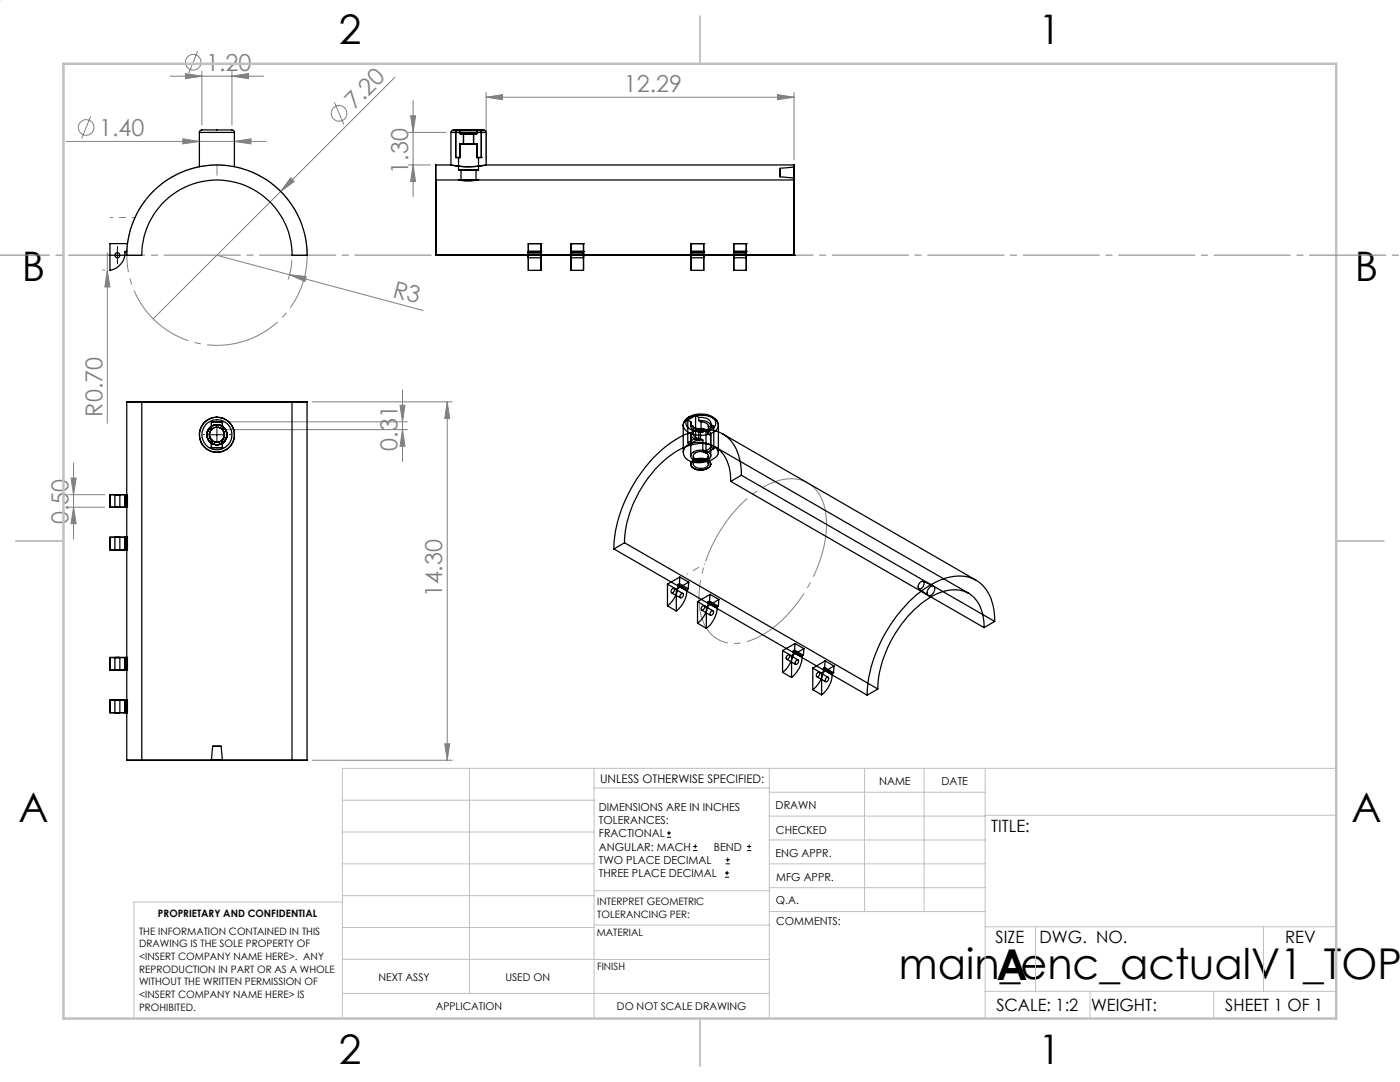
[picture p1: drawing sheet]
<svg xmlns="http://www.w3.org/2000/svg" width="279mm" height="216mm" viewBox="0 0 279 216" stroke-linecap="round" stroke-linejoin="round" font-family="sans-serif">
<g fill="none" stroke="#808080" stroke-width=".2">
<path d="M33.9 15.2h18.7M37 14.7l3.3 .5-3.3 .5zM39.4 10.2l-1.7 4.4M40.3 14.2v10.7M46.3 15.2l3.3-.5v1zM46.3 14.2v10.7M78.8 15.5l-22.8 22.7M97 19.4l3.3-.5v1zM97 18.4v13.5M97 19.4h61.5M155.2 18.9l3.3 .5-3.3 .5zM158.5 18.4v13.5"/>
<path d="M13.2 28.2h39.9M18.1 23.2l-1.8 4.5M36.5 27.7l3.3 .5-3.3 .5zM46.8 28.2l3.3-.5v1zM56 38.2l-25.4 25.4M58 35.5l.7 .7-2.7 2zM66.7 20.4l1.9 4.4M81.5 26.4h7.5M81.5 32.9h4.4M82 23.1h.9l-.5 3.3zM82.4 32.9l.5 3.3h-.9zM82.4 20.1v19.2"/>
<path d="M20.5 53.8l.5 .1M21.4 54l.5 3.3h-1zM21.4 50.4v34.1M43.3 50.9l14.5 3.9M57.8 54.8l3.3 .4-.2 1zM57.8 54.8l26.6 7.1M58.2 51.9l-.1 1.5-.6 2.4M80.3 77.8v14.3M13.7 98.7h7.2M14.2 95.4h1l-.5 3.3zM14.7 92.4v15.2M45.4 84.2h35.9"/>
<path d="M45.4 85.7h35.9M62.3 80.2h27.9M79.8 80.9h1l-.5 3.3zM80.3 85.7l.5 3.3h-1zM89.3 80.2l.4 3.3h-.9zM89.3 80.2v71.5M13.7 101.2h7.2M14.7 101.2l.5 3.3h-1zM62.3 151.7h27.9M88.8 148.4h.9l-.4 3.3z"/>
<circle cx="38.6" cy="12.4" r="1.55"/>
<circle cx="17.2" cy="25.4" r="1.55"/>
<circle cx="67.7" cy="22.6" r="1.57"/>
</g>
<g fill="none" stroke="#000" stroke-width=".2">
<path d="M22.2 50.9h2.5M23.4 49.7v2.5M42.1 86.7h2.5M43.3 85.5v2.5M133.1 167.1h.8M133.1 166.2h.8M133.5 165.8v.9M138.3 169.7h.8M138.3 168.9h.8M138.7 168.5v.8M144.7 175h.8M144.7 174.2h.8"/>
<path d="M144.8 172.4h.9M144.8 171.6h.9M145.1 173.8v.8M145.2 171.1v.9M149.1 169.7h.8M149.1 168.9h.8M149.5 168.5v.8"/>
</g>
<path d="M164.4 100.6a6.8 6.8 0 0 0-9.2-4.7 22.4 22.4 0 0 0-11.5 10 24.5 24.5 0 0 0-4 15.7 7.2 7.2 0 0 0 5.6 6.7 12.3 12.3 0 0 0 9.4-3.4 28.6 28.6 0 0 0 10.2-20.2l-.1-1.9-.4-2.2" fill="none" stroke="#808080" stroke-width=".2" stroke-dasharray="15.2 1.3 1.3 1.3" stroke-dashoffset=".3" stroke-linecap="butt"/>
<path d="M60.5 45.6a18 18 0 0 0-30.1-7.3 18 18 0 0 0 8.1 29.9 18 18 0 0 0 22.3-21.4l-.3-1.2" fill="none" stroke="#808080" stroke-width=".2" stroke-dasharray="15.2 1.3 1.3 1.3" stroke-dashoffset="-1.3" stroke-linecap="butt"/>
<path d="M22.2 50.9h-.5M23.4 49.7v-.5M23.4 52.2v.5M24.7 50.9h.5M40.8 86.7h-.2M43.3 84.2v-.2M43.3 89.2v.3M45.8 86.7h.3" fill="none" stroke="#000" stroke-width=".2" stroke-dasharray="15.2 1.3 1.3 1.3"/>
<g fill="none" stroke="#c0c0c0" stroke-width=".2">
<path d="M68.3 159.7h50.3M93.7 153.3v44.9M118.6 153.3v49.9M118.6 157.2h34.9M153.5 153.3v49.9M153.5 158.1h43.1M172.5 153.3v28.6M184.4 153.3v28.6M196.6 153.3v49.9M266.7 153.3h-198.4v49.9M68.3 178.7h50.3M68.3 172.4h50.3"/>
<path d="M68.3 166h50.3M68.3 180h-41.6v23.2M118.6 177.7h35M153.5 167.6h43.1M153.5 162.8h43.1M153.5 172.4h43.1M153.5 177.1h43.1M196.6 162.7h70.1M68.3 198.2h85.2M68.3 191.4l85.2 .1M68.3 185.1h50.3M118.6 184.6h35"/>
<path d="M153.6 181.9h43M196.6 197.8h70.1M196.6 184.9h70.1M206.7 184.9v12.9M217.5 197.8v5.4M242.2 197.8v5.4M252.2 184.9v12.9"/>
</g>
<path d="M139.7 3.2v9.5M3.1 107.9h9.6M266.7 107.9h9.5M139.7 203.2v9.6" fill="none" stroke="#c0c0c0" stroke-width=".25"/>
<path d="M12.7 12.7h254v190.5h-254z" fill="none" stroke="#c0c0c0" stroke-width=".5"/>
<path d="M43.3 32.9v2.1M141.6 91.1v1.7" fill="none" stroke="#808080" stroke-width=".2" stroke-dasharray="15.2 1.3 1.3 1.3"/>
<path d="M0 215.9l215.9-215.9" fill="none" stroke="#808080" stroke-width=".2" stroke-dasharray="15.2 1.3 1.3 1.3" stroke-dashoffset="4.6"/>
<path d="M140.6 112.5l-3.5 2.1" fill="none" stroke="#808080" stroke-width=".2" stroke-dasharray="15.2 1.3 1.3 1.3" stroke-dashoffset="15.1"/>
<path d="M0 50.9h279.5" fill="none" stroke="#808080" stroke-width=".2" stroke-dasharray="15.2 1.3 1.3 1.3" stroke-dashoffset=".7"/>
<path d="M26.9 43.4h-5" fill="none" stroke="#808080" stroke-width=".2" stroke-dasharray="15.2 1.3 1.3 1.3" stroke-dashoffset="14.6"/>
<g fill="#808080">
<path d="M58 35.5l.7 .7-2.7 2z"/>
<path d="M21.4 54l.5 3.3h-1z"/>
<path d="M57.8 54.8l3.3 .4-.2 1z"/>
<path d="M155.2 18.9l3.3 .5-3.3 .5zM97 19.4l3.3-.5v1z"/>
<path d="M37 14.7l3.3 .5-3.3 .5zM46.3 15.2l3.3-.5v1zM36.5 27.7l3.3 .5-3.3 .5zM46.8 28.2l3.3-.5v1z"/>
<path d="M88.8 148.4h.9l-.4 3.3zM89.3 80.2l.4 3.3h-.9z"/>
<path d="M82 23.1h.9l-.5 3.3zM82.4 32.9l.5 3.3h-.9zM14.2 95.4h1l-.5 3.3zM14.7 101.2l.5 3.3h-1zM79.8 80.9h1l-.5 3.3zM80.3 85.7l.5 3.3h-1z"/>
</g>
<g fill="none" stroke="#000" stroke-width=".25">
<path d="M30.2 38.6a18 18 0 0 1 19.7-4.4 18 18 0 0 1 11.4 16.7h-3a15 15 0 0 0-15-15 15 15 0 0 0-15 15h-3a18.2 18.2 0 0 1 4.9-12.3zM39.8 26.4l.1-.3a11.5 11.5 0 0 1 3.8-.2h2.7l.3 .2 .1 .3M39.8 26.4h7M39.8 26.4v6.9M46.8 26.4v6.9M87 32.9v18zM87 35.9v15zM87 32.9h3M87 35.9h4.5M90 32.9a17.6 17.6 0 0 0 7 0 17.6 17.6 0 0 1-7 0zM90 26.4h7zM90 26.4v6.5"/>
<path d="M90.5 25.9l-.4 .2-.1 .3M90.5 25.9h6zM90.9 31.4h.1M90.9 25.9h.1M90.9 25.9h.9M90.9 31.4h.9M90.9 25.9v5.5M91.5 35.9l1.4 .2 2.6-.2M91.5 31.4h.3zM91.5 33.9h4zM91.5 35.9h4M91.5 35.9l1.2 .2 2.8-.2"/>
<path d="M91.5 31.4v2.5M91.8 25.9h3.4M91.8 28.7h3.4M91.8 26.7h3.4M91.8 26.7h.7M91.8 25.9v.8M91.8 28.7v2.7M91.8 28.7h.7M92 33.9h3zM92 35.9h3zM92 33.9v2M92.5 28.7h2"/>
<path d="M92.5 26.7h2M92.5 26.7v2M94.5 26.7h.7M94.5 28.7h.7M94.5 26.7v2M95 33.9v2M95.2 31.4h.3zM95.2 25.9v.8M95.2 28.7v2.7M95.2 25.9h.9M95.2 31.4h.9M95.5 31.4v2.5"/>
<path d="M95.5 35.9h63M96.1 25.9h.1M96.1 31.4h.1M96.1 25.9v5.5M96.5 25.9l.4 .2 .1 .3v6.5h61.5M155.7 33.6v1.7zM155.7 35.3l2.8 .2M158.5 33.3v2.2zM158.5 32.9v18zM158.5 35.9v15zM158.5 33.3l-2.8 .3M25.4 48.6h-3.5v5.3a3.6 3.6 0 0 0 3-3.7h.4"/>
<path d="M87 50.9h.1M87 50.9h71.5M105.4 48.6h.1M105.4 50.2h.1M105.4 48.6v1.6M105.4 53.9v-3.5h2.6v3.5M105.4 50.4v1zM105.4 48.6h2.6M105.4 50.2h2.6M105.4 50.4h2.6M105.4 51.4h2.6M105.4 48.6v5.3"/>
<path d="M105.4 53.9h2.6M107.9 50.2h.1M107.9 48.6h.1M108 48.6v1.6M108 50.4v1zM108 48.6v5.3M113.9 48.6h.1M113.9 50.2h.1M113.9 48.6v1.6M113.9 50.4v1zM113.9 53.9v-3.5h2.6v3.5M113.9 48.6h2.6"/>
<path d="M113.9 50.2h2.6M113.9 50.4h2.6M113.9 51.4h2.6M113.9 48.6v5.3M113.9 53.9h2.6M116.5 48.6h.1M116.5 50.2h.1M116.5 48.6v1.6M116.5 50.4v1zM116.5 48.6v5.3M137.9 50.2h.1M137.9 48.6h.1"/>
<path d="M137.9 48.6v1.6M137.9 50.4v1zM137.9 53.9v-3.5h2.5v3.5M137.9 48.6h2.5M137.9 50.2h2.5M137.9 50.4h2.5M137.9 51.4h2.5M137.9 53.9h2.5M137.9 48.6v5.3M140.4 50.2h.1M140.4 48.6h.1M140.4 48.6v1.6"/>
<path d="M140.4 50.4v1zM140.4 48.6v5.3M146.4 50.2h.1M146.4 48.6h.1M146.4 48.6v1.6M146.4 53.9v-3.5h2.5v3.5M146.4 50.4v1zM146.4 48.6h2.5M146.4 50.2h2.5M146.4 50.4h2.5M146.4 51.4h2.5M146.4 53.9h2.5"/>
<path d="M146.4 48.6v5.3M148.9 50.2h.1M148.9 48.6h.1M148.9 48.6v1.6M148.9 50.4v1zM148.9 48.6v5.3M158.5 50.9h.1M21.9 98.7h3M21.9 98.7v2.5M21.9 98.7h3.5M21.9 98.7h.1M22.9 98.7h1z"/>
<path d="M22.9 98.7v2.5M23.9 98.7v2.5M24.9 98.7v2.5M24.9 98.7h.1M25.3 98.7h.1M25.3 80.2h36M25.3 80.2v71.5M25.3 80.2h3M25.4 98.7v2.5M28.3 80.2h30M28.3 80.2v71.5M42.2 85.1a1.87 1.87 0 0 1 2.2 0"/>
<path d="M42.2 85.1a1.99 1.99 0 0 0 0 3.3M42.2 88.4a1.87 1.87 0 0 0 2.2 0M42.2 85.7a1.54 1.54 0 0 0 0 2.1M42.2 84.2v1.5M42.2 87.8v1.5M42.2 89.3h2.2M42.2 84.2h2.2M42.2 88.4h.1M42.2 85.1h.1M42.2 87.8h.1M42.2 89.3h.1M42.2 85.7h.1"/>
<path d="M42.2 84.2h.1M43.3 84.7a2.01 2.01 0 0 0-2 2 2.01 2.01 0 0 0 2 2.1M43.3 84.7a2.01 2.01 0 0 1 2 2 2.01 2.01 0 0 1-2 2.1M44.4 85.1a1.95 1.95 0 0 1 0 3.3M44.4 85.7a1.45 1.45 0 0 1 0 2.1M44.4 88.4h.1M44.4 87.8h.1M44.4 85.1h.1M44.4 85.7h.1M44.4 89.3h.1M44.4 84.2h.1M44.4 84.2v1.5"/>
<path d="M44.4 87.8v1.5M58.3 80.2v71.5M58.3 80.2h3M61.3 80.2v71.5M136.3 90.3v-5.5a3 3 0 0 1 3.5-2.2 3.3 3.3 0 0 1 3.5 2l.1 5.7M136.8 83.8a5 5 0 0 1 6.3 .3 1.58 1.58 0 0 1-1.1 2.3 5.1 5.1 0 0 1-5.2-.5 1.31 1.31 0 0 1 0-2.1zM137 89a5.1 5.1 0 0 1 6.3 .9 1.31 1.31 0 0 1-.8 1.6 5.1 5.1 0 0 1-5.6 0 1.67 1.67 0 0 1 .1-2.5zM137.2 83.6a4.2 4.2 0 0 1 5.5 .2 1.35 1.35 0 0 1-1 2 4.4 4.4 0 0 1-4.6-.7l-.2-.8zM137.3 83.8l.6 .4M137.3 88.3l.6 .4M137.3 83.8v4.5M137.9 84.4v.7"/>
<path d="M137.9 86.7v4.3M137.9 92.6v.1M137.9 86.5a1.22 1.22 0 0 0 1.3 1.3h1.1M137.9 84.2a1.19 1.19 0 0 0 1.3 1.3l1.1 .1M137.9 84.8a1.23 1.23 0 0 0 1.3 1.3l1.1 .1M137.9 84.2v.6M137.9 86.5v2.2M137.9 86.5l.5 .2M137.9 84.8l.5 .3M138 90.5a2.67 2.67 0 0 1 3.8 .2 1.09 1.09 0 0 1-1.1 1.3 2.42 2.42 0 0 1-2.8-.9zM138.4 86.7a1.46 1.46 0 0 0 1.4 .9M138.4 85.1a1.38 1.38 0 0 0 1.4 .8"/>
<path d="M138.4 85.1v1.6M138.4 91v1.6M138.5 91.8a.92 .92 0 0 0-.6 .9 .92 .92 0 0 0 .6 .8 3.1 3.1 0 0 0 2.8-.1M138.5 91.8a2.64 2.64 0 0 1 3.3 .5v.6l-.5 .5M138.5 91.8a2.5 2.5 0 0 1 3.4 .8l-.2 .4-.4 .4M138.5 91.8a.91 .91 0 0 0-.6 1 .91 .91 0 0 0 .8 .8 3.1 3.1 0 0 0 2.6-.2M138.6 90.5a1.96 1.96 0 0 1 2.8 .4 1.15 1.15 0 0 1-1.4 .9 1.23 1.23 0 0 1-1.6-1zM138.6 92.1a1.96 1.96 0 0 1 2.8 .4 1.26 1.26 0 0 1-1.7 1 .98 .98 0 0 1-1.2-1.2zM138.8 82.9l.7 .4M138.8 82.9l-1.5 .9M138.8 87.4l-1.5 .9M138.8 87.4l.7 .4"/>
<path d="M138.8 82.9v4.5M139.5 83.3a2.33 2.33 0 0 1 2.4 .9l-.1 .5M139.5 87.8a1.95 1.95 0 0 0-1.6 .9M139.5 85.5a1.91 1.91 0 0 1 2.4 1.2l-.1 .2M139.5 83.9a1.91 1.91 0 0 1 2.4 1.2l-.1 .2M139.5 83.3v.6M139.5 85.5v2.3M139.5 85.5l.4 .3M139.5 83.9l.4 .3M139.8 87.6l.5 .2M139.8 85.9l.5 .3M139.8 85.9v1.7"/>
<path d="M139.9 84.2a1.27 1.27 0 0 1 1.5 .8M139.9 85.8a1.3 1.3 0 0 1 1.5 .8M139.9 84.2v1.6M140.3 85.6v.6M140.3 87.8v2.3M140.3 85.6l.6 .3M140.3 90.1l.6 .3M140.9 85.9v4.5M141.4 85v1.6M141.4 91v1.6M141.4 85l.4 .3M141.4 86.6l.4 .3"/>
<path d="M141.8 89.1a1.73 1.73 0 0 1-1.5 1M141.8 84.7v.6M141.8 86.9v2.2M141.8 84.7l.7 .4M141.8 89.1l.7 .4M141.9 84.4v.7M141.9 86.7v4.3M141.9 92.6h.1M142.5 85.1l-1.6 .8M142.5 85.1v4.4M142.5 89.5l-1.6 .9M142.7 89.2l50.6 29.2"/>
<path d="M144.2 86.6l50.6 29.2M145.8 96.1a7.5 7.5 0 0 0-3.3-7.1 8.1 8.1 0 0 0-8 1.3 23.5 23.5 0 0 0-9.9 18M145.8 96.1l50.6 29.1M148 94.8a9.7 9.7 0 0 0-3-7.7 7.4 7.4 0 0 0-7.6-.7 24.6 24.6 0 0 0-11.9 12 24.7 24.7 0 0 0-3 11.1M148 94.8l50.5 29.2M148 94.8l-2.2 1.3M21.9 107.2h3M21.9 109.7h3M21.9 101.2h3M21.9 107.2v2.5M21.9 107.2h3.5M21.9 109.7h3.5"/>
<path d="M21.9 101.2h3.5M21.9 101.2h.1M21.9 109.7h.1M21.9 107.2h.1M22.9 109.7h1zM22.9 107.2h1zM22.9 101.2h1zM22.9 107.2v2.5M23.9 107.2v2.5M24.9 107.2v2.5M24.9 109.7h.1M24.9 107.2h.1"/>
<path d="M24.9 101.2h.1M25.3 101.2h.1M25.3 109.7h.1M25.3 107.2h.1M25.4 107.2v2.5M122.5 109.5l50.6 29.2M124.6 108.3l-2.1 1.2M124.6 108.3l50.6 29.2M133.2 116.6l1.8 1M133.2 116.6v4.3M134 118.3l1.8 1M134.1 117.6l.2-.2a.41 .41 0 0 1 .4 .4 .41 .41 0 0 1-.4 .4h-.4z"/>
<path d="M134.5 117.4l1.8 1M135 117.6v4.3M135.3 116.8a5.5 5.5 0 0 1-2.1 4.1M135.3 116.8l1.8 1.1M135.3 116.6l1.8 1.1M135.3 116.6v.2M135.6 116.5l1.8 1M135.6 116.5l-.3 .1M135.7 115.1l-.1 1.4M135.7 115.1l1.7 1.1M135.7 115.1l-2.5 1.5M135.9 118.6l.2-.2a.41 .41 0 0 1 .3 .4 .41 .41 0 0 1-.3 .4h-.4z"/>
<path d="M137.1 117.9a5.5 5.5 0 0 1-2.1 4M137.1 117.7v.2M137.4 117.5l-.3 .2M137.4 116.2v1.3M137.4 116.2l-2.4 1.4M141.6 119.9l1.8 1.1M141.6 119.9l-.3 .2M141.7 118.6l-.1 1.3M141.7 118.6l1.8 1M141.7 118.6l-2.5 1.5M143.5 119.6l-.1 1.4M143.5 119.6l-2.5 1.5"/>
<path d="M183.4 117.5l1.8 1.3M183.7 116.1a.44 .44 0 0 1 .6 0 .44 .44 0 0 1 .1 .6 .74 .74 0 0 1-1.1 .7l-.1-.5zM184.2 116l2.1 .9M185.3 117.4a.66 .66 0 0 1 .6-.5 .66 .66 0 0 1 .6 .3 1.49 1.49 0 0 1-1.2 1.7 .99 .99 0 0 1 0-1.5zM21.9 139.7h3M21.9 131.2h3M21.9 133.7h3M21.9 131.2v2.5M21.9 139.7v2.5M21.9 133.7h3.5M21.9 131.2h3.5M21.9 139.7h3.5"/>
<path d="M21.9 133.7h.1M21.9 131.2h.1M21.9 139.7h.1M22.9 131.2h1zM22.9 133.7h1zM22.9 139.7h1zM22.9 131.2v2.5M22.9 139.7v2.5M23.9 131.2v2.5M23.9 139.7v2.5M24.9 131.2v2.5M24.9 139.7v2.5"/>
<path d="M24.9 131.2h.1M24.9 133.7h.1M24.9 139.7h.1M25.3 131.2h.1M25.3 133.7h.1M25.3 139.7h.1M25.4 131.2v2.5M25.4 139.7v2.5M133.2 120.9l1.8 1M139.2 120.1l1.8 1M139.2 120.1v4.3M139.2 124.4l1.8 1"/>
<path d="M140 121.7l1.8 1.1M140.1 121l.2-.1a.45 .45 0 0 1 .4 .4 .45 .45 0 0 1-.5 .4l-.1 .1-.2-.3zM140.5 120.9l1.8 1M141 121.1v4.3M141.3 120.3a5.5 5.5 0 0 1-2.1 4.1M141.3 120.1v.2M141.3 120.3l1.8 1M141.3 120.1l1.8 1M141.9 122.1l.2-.2a.45 .45 0 0 1 .3 .6 .45 .45 0 0 1-.6 .2l-.1-.2zM143.1 121.3a5.7 5.7 0 0 1-2.1 4.1M143.1 121.1v.2M143.4 121l-.3 .1"/>
<path d="M156.2 134.2l1.8 1M156.2 129.8v4.4M156.2 129.8l1.8 1M157 131.6l1.8 1M157.1 130.8l.2-.1a.42 .42 0 0 1 .3 .4 .42 .42 0 0 1-.3 .4l-.4-.1zM157.5 130.7l1.8 1M158 130.8v4.4M158.3 130.1a5.7 5.7 0 0 1-2.1 4.1M158.3 129.9v.2M158.3 130.1l1.8 1M158.3 129.9l1.8 1M158.6 129.7l1.7 1"/>
<path d="M158.6 129.7l-.3 .2M158.7 128.4l-.1 1.3M158.7 128.4l1.7 1M158.7 128.4l-2.5 1.4M158.9 131.9l.3-.2a.5 .5 0 0 1 .1 .6 .5 .5 0 0 1-.6 .2zM160.1 131.1a5.5 5.5 0 0 1-2.1 4.1M160.1 130.9v.2M160.3 130.7l-.2 .2M160.4 129.4l-.1 1.3M160.4 129.4l-2.4 1.4M162.2 133.3l1.8 1M162.2 137.6l1.8 1"/>
<path d="M162.2 133.3v4.3M163 135l1.8 1M163.2 134.2l.1-.1a.45 .45 0 0 1 .4 .5 .45 .45 0 0 1-.5 .4 .42 .42 0 0 1-.3-.4 .42 .42 0 0 1 .3-.4zM163.5 134.1l1.8 1M164 134.3v4.3M164.3 133.6a5.5 5.5 0 0 1-2.1 4M164.3 133.4l1.8 1M164.3 133.4v.2M164.3 133.6l1.8 1M164.6 133.2l1.8 1M164.6 133.2l-.3 .2M164.7 131.9l-.1 1.3"/>
<path d="M164.7 131.9l1.7 1M164.7 131.9l-2.5 1.4M164.9 135.3l.2-.2a.45 .45 0 0 1 .3 .6 .45 .45 0 0 1-.4 .3h-.3v-.2zM166.1 134.6a5.5 5.5 0 0 1-2.1 4M166.1 134.4v.2M166.4 134.2l-.3 .2M166.4 132.9v1.3M166.4 132.9l-2.4 1.4M175.2 137.5l-2.1 1.2M196.4 125.2a7.7 7.7 0 0 0-2.9-6.7 7.2 7.2 0 0 0-7.1 .2 23.3 23.3 0 0 0-10.7 14.7l-.4 2.5-.1 1.6M198.5 124a9.1 9.1 0 0 0-3.4-8.1 8.4 8.4 0 0 0-8.6 .4 27.3 27.3 0 0 0-11.7 14.1 23.7 23.7 0 0 0-1.7 8.3M198.5 124l-2.1 1.2"/>
<path d="M21.9 142.2h3M21.9 142.2h3.5M21.9 142.2h.1M22.9 142.2h1zM24.9 142.2h.1M25.3 142.2h.1M25.3 151.7h36M25.3 151.7h3M28.3 151.7h30M42.2 151.7h2.2zM42.4 148.9h1.7zM42.4 148.9l-.2 2.8"/>
<path d="M44.1 148.9l.3 2.8M58.3 151.7h3"/>
<circle cx="23.4" cy="50.9" r=".5"/>
<circle cx="43.3" cy="86.8" r="3.5"/>
<circle cx="43.3" cy="86.7" r="2"/>
<circle cx="43.3" cy="86.8" r="1.49"/>
<circle cx="43.3" cy="86.7" r="3"/>
</g>
<g font-size="8.5">
<text x="179.4" y="195.4">main_enc_actualV1_TOP</text>
<text x="198.9" y="195.5">A</text>
</g>
<g font-size="8.1">
<text x="67.6" y="8.9">2</text>
<text x="207.3" y="8.9">1</text>
<text x="4.4" y="56.1">B</text>
<text x="270.4" y="56.1">B</text>
<text x="3.7" y="164.1">A</text>
<text x="269.7" y="164.1">A</text>
<text x="67.6" y="212.4">2</text>
<text x="207.3" y="212.4">1</text>
</g>
<g font-size="4.7" fill="#808080">
<text x="41.1" y="14.1">1.20</text>
<text x="70.7" y="22" transform="rotate(-45 70.7 22)">7.20</text>
<text x="124.5" y="18.4">12.29</text>
<text x="19.8" y="27.1">1.40</text>
<text x="81.4" y="34.7" transform="rotate(-90 81.4 34.7)">1.30</text>
<text x="78.2" y="59.2" transform="rotate(15 78.2 59.2)">R3</text>
<text x="20.4" y="83.1" transform="rotate(-90 20.4 83.1)">R0.70</text>
<text x="79.3" y="89.9" transform="rotate(-90 79.3 89.9)">0.31</text>
<text x="13.7" y="104.6" transform="rotate(-90 13.7 104.6)">0.50</text>
<text x="88.3" y="119.2" transform="rotate(-90 88.3 119.2)">14.30</text>
</g>
<g font-size="3.4">
<text x="197.8" y="166">TITLE:</text>
<text x="198.7" y="188.1">SIZE</text>
<text x="207.5" y="188.1">DWG. NO.</text>
<text x="256.5" y="188.2">REV</text>
<text x="198.8" y="201.7">SCALE: 1:2</text>
<text x="217.7" y="201.8">WEIGHT:</text>
<text x="244.5" y="201.7">SHEET 1 OF 1</text>
</g>
<text font-size="2.4" x="119.8" y="156.2">UNLESS OTHERWISE SPECIFIED:</text>
<g font-size="2.2">
<text x="119.5" y="161.8">DIMENSIONS ARE IN INCHES</text>
<text x="154.8" y="161.4">DRAWN</text>
<text x="175.4" y="156.6">NAME</text>
<text x="187.9" y="156.7">DATE</text>
<text x="119.5" y="164.4">TOLERANCES:</text>
<text x="119.5" y="167.1">FRACTIONAL</text>
<text x="154.9" y="166.3">CHECKED</text>
<text x="119.5" y="169.7">ANGULAR: MACH</text>
<text x="119.5" y="172.4">TWO PLACE DECIMAL</text>
<text x="142.5" y="169.7">BEND</text>
<text x="154.8" y="171">ENG APPR.</text>
<text x="119.5" y="175">THREE PLACE DECIMAL</text>
<text x="154.9" y="175.7">MFG APPR.</text>
<text x="154.9" y="180.4">Q.A.</text>
<text x="154.9" y="184.6">COMMENTS:</text>
</g>
<g font-size="2.1">
<text x="75.5" y="195.7">NEXT ASSY</text>
<text x="100.9" y="195.7">USED ON</text>
<text x="86.9" y="201.5">APPLICATION</text>
<text x="123.1" y="201.6">DO NOT SCALE DRAWING</text>
</g>
<g font-size="2">
<text x="31.5" y="182.9">PROPRIETARY AND CONFIDENTIAL</text>
<text x="119.2" y="180.6">INTERPRET GEOMETRIC</text>
<text x="119.2" y="183.1">TOLERANCING PER:</text>
<text x="27.8" y="186.5">THE INFORMATION CONTAINED IN THIS</text>
<text x="27.8" y="189">DRAWING IS THE SOLE PROPERTY OF</text>
<text x="27.8" y="191.6">&lt;INSERT COMPANY NAME HERE&gt;. ANY</text>
<text x="119.1" y="186.7">MATERIAL</text>
<text x="27.8" y="194.1">REPRODUCTION IN PART OR AS A WHOLE</text>
<text x="27.8" y="196.6">WITHOUT THE WRITTEN PERMISSION OF</text>
<text x="119.1" y="193.5">FINISH</text>
<text x="27.8" y="199.1">&lt;INSERT COMPANY NAME HERE&gt; IS</text>
<text x="27.8" y="201.7">PROHIBITED.</text>
</g>
</svg>
